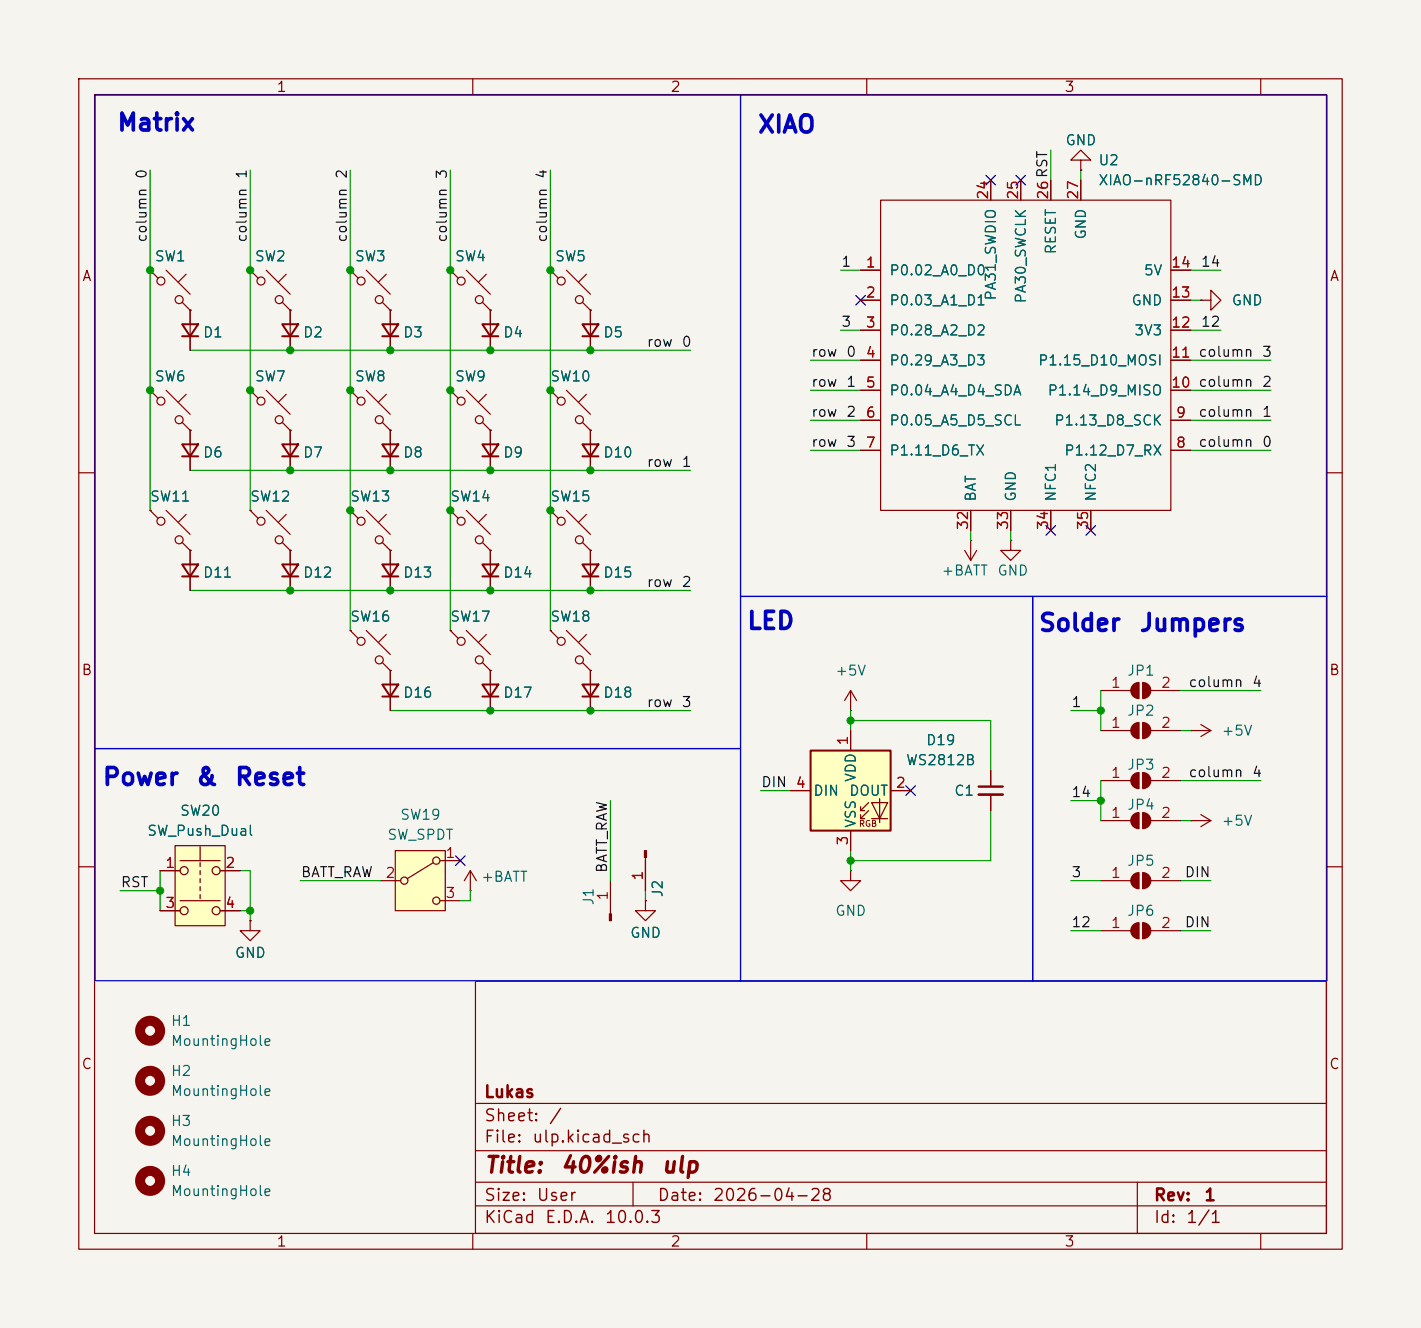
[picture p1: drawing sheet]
<svg xmlns="http://www.w3.org/2000/svg" width="180mm" height="169mm" viewBox="0 0 180 169" stroke-linecap="round" stroke-linejoin="round" font-family="sans-serif">
<path d="M0 0h180.3v168.5h-180.3z" fill="#f5f4ef" stroke="#f5f4ef" stroke-width=".13"/>
<g fill="none" stroke="#840000" stroke-width=".15">
<path d="M10 10h160.3v148.5h-160.3zM12 12h156.3v144.5h-156.3zM60 10v2M110 10v2M160 10v2M19 34.3l1.1 1M19 34.3h.1M21.1 34.3l3 3M23.1 38.4l1 1M23.6 34.8l-1 1M24.1 39.4h.1M24.1 39.4v5.1"/>
<path d="M31.7 34.3l1.1 1M31.7 34.3h.1M33.8 34.3l3 3M35.8 38.4l1 1M36.3 34.8l-1 1M36.8 39.4h.1M36.8 39.4v5.1M44.4 34.3l1.1 1M44.4 34.3h.1M46.5 34.3l3 3M48.5 38.4l1 1M49 34.8l-1 1"/>
<path d="M49.5 39.4h.1M49.5 39.4v5.1M57.1 34.3l1.1 1M57.1 34.3h.1M59.2 34.3l3 3M61.2 38.4l1 1M61.7 34.8l-1 1M62.2 39.4h.1M62.2 39.4v5.1M69.8 34.3l1.1 1M69.8 34.3h.1M71.9 34.3l3 3"/>
<path d="M73.9 38.4l1 1M74.4 34.8l-1 1M74.9 39.4h.1M74.9 39.4v5.1M109.2 34.3h2.6M109.2 38.1h2.6M111.8 25.4h36.8v39.4h-36.8zM125.7 22.9v2.5M129.5 22.9v2.5M133.3 22.9v2.5M137.2 20.3h1.2l-1.2-1.2-1.3 1.2h1.3v1.3M137.2 21.6h.1"/>
<path d="M137.2 22.9v2.5M148.6 34.3h2.5M148.6 38.1h2.5M152.4 38.1h1.3v-1.3l1.2 1.3-1.2 1.3v-1.3M152.4 38.1h.1M19 49.5l1.1 1M19 49.5h.1M21.1 49.5l3 3.1M23.1 53.6l1 1M23.6 50l-1 1.1M24.1 54.6h.1M24.1 54.6v5.1"/>
<path d="M31.7 49.5l1.1 1M31.7 49.5h.1M33.8 49.5l3 3.1M35.8 53.6l1 1M36.3 50l-1 1.1M36.8 54.6h.1M36.8 54.6v5.1M44.4 49.5l1.1 1M44.4 49.5h.1M46.5 49.5l3 3.1M48.5 53.6l1 1M49 50l-1 1.1"/>
<path d="M49.5 54.6h.1M49.5 54.6v5.1M57.1 49.5l1.1 1M57.1 49.5h.1M59.2 49.5l3 3.1M61.2 53.6l1 1M61.7 50l-1 1.1M62.2 54.6h.1M62.2 54.6v5.1M69.8 49.5l1.1 1M69.8 49.5h.1M71.9 49.5l3 3.1"/>
<path d="M73.9 53.6l1 1M74.4 50l-1 1.1M74.9 54.6h.1M74.9 54.6v5.1M109.2 41.9h2.6M109.2 45.7h2.6M109.2 49.5h2.6M109.2 53.3h2.6M109.2 57.2h2.6M148.6 41.9h2.5M148.6 45.7h2.5M148.6 49.5h2.5"/>
<path d="M148.6 53.3h2.5M148.6 57.2h2.5M10 60h2M19 64.8l1.1 1M19 64.8h.1M21.1 64.8l3 3M23.1 68.8l1 1.1M23.6 65.3l-1 1M24.1 69.9h.1M24.1 69.9v5M31.7 64.8l1.1 1M31.7 64.8h.1"/>
<path d="M33.8 64.8l3 3M35.8 68.8l1 1.1M36.3 65.3l-1 1M36.8 69.9h.1M36.8 69.9v5M44.4 64.8l1.1 1M44.4 64.8h.1M46.5 64.8l3 3M48.5 68.8l1 1.1M49 65.3l-1 1M49.5 69.9h.1M49.5 69.9v5"/>
<path d="M57.1 64.8l1.1 1M57.1 64.8h.1M59.2 64.8l3 3M61.2 68.8l1 1.1M61.7 65.3l-1 1M62.2 69.9h.1M62.2 69.9v5M69.8 64.8l1.1 1M69.8 64.8h.1M71.9 64.8l3 3M73.9 68.8l1 1.1M74.4 65.3l-1 1"/>
<path d="M74.9 69.9h.1M74.9 69.9v5M122.4 69.9l.8 1.2M123.2 68.6h.1M123.2 64.8v2.5M123.2 68.6v2.5M124 69.9l-.8 1.2M128.3 68.6v1.3h1.2l-1.2 1.2-1.3-1.2h1.3M128.3 68.6h.1M128.3 64.8v2.5M133.3 64.8v2.5M138.4 64.8v2.5"/>
<path d="M168.3 60h2M49.5 85.1v5.1M57.1 80l1.1 1M57.1 80h.1M59.2 80l3 3.1M61.2 84.1l1 1M61.7 80.5l-1 1M62.2 85.1h.1M62.2 85.1v5.1M69.8 80l1.1 1M69.8 80h.1M71.9 80l3 3.1"/>
<path d="M73.9 84.1l1 1M74.4 80.5l-1 1M74.9 85.1h.1M74.9 85.1v5.1M107.9 90.2h.1M107.9 87.6l.8 1.3M107.9 87.6l-.7 1.3M107.9 87.6v2.6M139.7 99.1h3.8M139.7 87.6h3.8M139.7 92.7h3.8M144.5 86.6v2"/>
<path d="M144.5 91.7v2M144.5 98v2.1M145 86.6v2M145 91.7v2M145 98v2.1M146 99.1h3.9M146 87.6h3.9M146 92.7h3.9M151.1 92.7h.1M151.1 92.7h2.6M152.4 91.9l1.3 .8M153.7 92.7l-1.3 .8"/>
<path d="M10 110h2M77.5 111.8v4.2M107.9 110.5v1.3h1.3l-1.3 1.2-1.2-1.2h1.2M107.9 110.5h.1M139.7 104.1h3.8M139.7 111.8h3.8M139.7 118.1h3.8M144.5 103.1v2.1M144.5 110.7v2.1M144.5 117.1v2M145 103.1v2.1M145 110.7v2.1"/>
<path d="M145 117.1v2M146 104.1h3.9M146 111.8h3.9M146 118.1h3.9M151.1 104.1h.1M151.1 104.1h2.6M152.4 103.4l1.3 .7M153.7 104.1l-1.3 .8M168.3 110h2M60.3 124.5h108v32h-108zM60 156.5v2M60.3 153h108"/>
<path d="M60.3 150h108M60.3 146h108M60.3 140h108M80.3 150v3M110 156.5v2M144.3 150v6.5M160 156.5v2"/>
<circle cx="20.4" cy="35.7" r=".51"/>
<circle cx="22.7" cy="38" r=".51"/>
<circle cx="33.1" cy="35.7" r=".51"/>
<circle cx="35.4" cy="38" r=".51"/>
<circle cx="45.8" cy="35.7" r=".51"/>
<circle cx="48.1" cy="38" r=".51"/>
<circle cx="58.5" cy="35.7" r=".51"/>
<circle cx="60.8" cy="38" r=".51"/>
<circle cx="71.2" cy="35.7" r=".51"/>
<circle cx="73.5" cy="38" r=".51"/>
<circle cx="20.4" cy="50.9" r=".51"/>
<circle cx="22.7" cy="53.3" r=".51"/>
<circle cx="33.1" cy="50.9" r=".51"/>
<circle cx="35.4" cy="53.3" r=".51"/>
<circle cx="45.8" cy="50.9" r=".51"/>
<circle cx="48.1" cy="53.3" r=".51"/>
<circle cx="58.5" cy="50.9" r=".51"/>
<circle cx="60.8" cy="53.3" r=".51"/>
<circle cx="71.2" cy="50.9" r=".51"/>
<circle cx="73.5" cy="53.3" r=".51"/>
<circle cx="20.4" cy="66.1" r=".51"/>
<circle cx="22.7" cy="68.5" r=".51"/>
<circle cx="33.1" cy="66.1" r=".51"/>
<circle cx="35.4" cy="68.5" r=".51"/>
<circle cx="45.8" cy="66.1" r=".51"/>
<circle cx="48.1" cy="68.5" r=".51"/>
<circle cx="58.5" cy="66.1" r=".51"/>
<circle cx="60.8" cy="68.5" r=".51"/>
<circle cx="71.2" cy="66.1" r=".51"/>
<circle cx="73.5" cy="68.5" r=".51"/>
<circle cx="58.5" cy="81.4" r=".51"/>
<circle cx="60.8" cy="83.7" r=".51"/>
<circle cx="71.2" cy="81.4" r=".51"/>
<circle cx="73.5" cy="83.7" r=".51"/>
</g>
<g fill="none" stroke="#840000" stroke-width=".25">
<path d="M23.1 41.1h2l-1 1.6zM23.1 56.4h2l-1 1.5zM23.1 42.7h2M23.1 57.9h2M35.8 56.4h2l-1 1.5zM35.8 41.1h2l-1 1.6zM35.8 42.7h2M35.8 57.9h2M48.5 41.1h2l-1 1.6zM48.5 56.4h2l-1 1.5zM48.5 42.7h2M48.5 57.9h2"/>
<path d="M61.2 41.1h2l-1 1.6zM61.2 56.4h2l-1 1.5zM61.2 42.7h2M61.2 57.9h2M73.9 56.4h2l-1 1.5zM73.9 41.1h2l-1 1.6zM73.9 42.7h2M73.9 57.9h2M23.1 71.6h2l-1 1.6zM23.1 73.2h2M35.8 71.6h2l-1 1.6zM35.8 73.2h2"/>
<path d="M48.5 71.6h2l-1 1.6zM48.5 73.2h2M61.2 71.6h2l-1 1.6zM61.2 73.2h2M73.9 71.6h2l-1 1.6zM73.9 73.2h2M48.5 86.9h2l-1 1.5zM48.5 88.4h2M61.2 86.9h2l-1 1.5zM61.2 88.4h2M73.9 86.9h2l-1 1.5zM73.9 88.4h2"/>
</g>
<g fill="#840000" stroke="#840000" stroke-width=".15">
<path d="M77.3 116h.3v.8h-.3z"/>
<path d="M143.8 98.3l.4-.2 .3-.1v2.1a1.02 1.02 0 0 1-.9-.7 1.02 1.02 0 0 1 .2-1.1z"/>
<path d="M145 98a1.02 1.02 0 0 1 1 1.1 1.02 1.02 0 0 1-1 1z"/>
<path d="M143.8 86.9l.4-.2 .3-.1v2a1.02 1.02 0 0 1-.9-.6 1.02 1.02 0 0 1 .2-1.1z"/>
<path d="M145 86.6a1.02 1.02 0 0 1 1 1 1.02 1.02 0 0 1-1 1z"/>
<path d="M143.8 92l.4-.2 .3-.1v2a1.02 1.02 0 0 1-.9-.6 1.02 1.02 0 0 1 .2-1.1z"/>
<path d="M145 91.7a1.02 1.02 0 0 1 1 1 1.02 1.02 0 0 1-1 1z"/>
<path d="M143.8 111l.4-.2 .3-.1v2.1a1.02 1.02 0 0 1-.9-.7 1.02 1.02 0 0 1 .2-1.1z"/>
<path d="M145 110.7a1.02 1.02 0 0 1 1 1.1 1.02 1.02 0 0 1-1 1z"/>
<path d="M143.8 103.4l.4-.2 .3-.1v2.1a1.02 1.02 0 0 1-.9-.7 1.02 1.02 0 0 1 .2-1.1z"/>
<path d="M145 103.1a1.02 1.02 0 0 1 1 1 1.02 1.02 0 0 1-1 1.1z"/>
<path d="M143.8 117.4l.4-.2 .3-.1v2a1.02 1.02 0 0 1-.9-.6 1.02 1.02 0 0 1 .2-1.1z"/>
<path d="M145 117.1a1.02 1.02 0 0 1 1 1 1.02 1.02 0 0 1-1 1z"/>
</g>
<path d="M102.9 95.3h10.1v10.1h-10.1z" fill="#ffffc2"/>
<g fill="none" stroke="#840000" stroke-width=".15">
<path d="M44.4 80l1.1 1M44.4 80h.1M46.5 80l3 3.1M48.5 84.1l1 1M49 80.5l-1 1M49.5 85.1h.1M107.9 92.7v2.6M125.7 97.8v2M31.7 116.8v1.3h1.3l-1.3 1.3-1.2-1.3h1.2M31.7 116.8h.1M81.9 114.3v1.3h1.3l-1.3 1.2-1.3-1.2h1.3M81.9 114.3h.1"/>
<path d="M100.3 100.3h2.6M107.9 105.4v2.6M109.2 102.9h.5M109.2 103.9h.5M110.2 101.9l-1 1v-.5M110.2 102.9l-1 1v-.5M110.6 101.9h2l-1 2zM110.6 103.9h2M111.6 101.3v3.1M113 100.3h2.6M125.7 100.8v2.1"/>
<circle cx="45.8" cy="81.4" r=".51"/>
<circle cx="48.1" cy="83.7" r=".51"/>
</g>
<path d="M102.9 95.3h10.1v10.1h-10.1z" fill="none" stroke="#840000" stroke-width=".25"/>
<path d="M124.2 99.8h3.1" fill="none" stroke="#840000" stroke-width=".3"/>
<path d="M124.2 100.8h3.1" fill="none" stroke="#840000" stroke-width=".33"/>
<g fill="none" stroke="#840000" stroke-width="1.3">
<circle cx="19" cy="137.2" r="1.27"/>
<circle cx="19" cy="130.8" r="1.27"/>
<circle cx="19" cy="149.9" r="1.27"/>
<circle cx="19" cy="143.5" r="1.27"/>
</g>
<path d="M22.2 107.3h6.4v10.2h-6.4z" fill="#ffffc2"/>
<g fill="none" stroke="#840000" stroke-width=".15">
<path d="M20.3 110.5h2.6M20.3 115.6h2.6M22.2 107.3h6.4v10.2h-6.4zM22.9 109.2h5M22.9 114.3h5M25.4 107.4v1.8M25.4 109.5v.5M25.4 110.5v.5M25.4 111.5v.5M25.4 112.5v.5M25.4 113.5v.5M27.9 110.5h2.6"/>
<path d="M27.9 115.6h2.6"/>
<circle cx="23.4" cy="115.6" r=".51"/>
<circle cx="23.4" cy="110.5" r=".51"/>
<circle cx="27.4" cy="115.6" r=".51"/>
<circle cx="27.4" cy="110.5" r=".51"/>
</g>
<path d="M50.2 108h6.3v7.6h-6.3z" fill="#ffffc2"/>
<g fill="none" stroke="#840000" stroke-width=".15">
<path d="M19 34.3h.1M24.1 39.4h.1M24.1 39.4v1.7M31.7 34.3h.1M36.8 39.4h.1M36.8 39.4v1.7M44.4 34.3h.1M49.5 39.4h.1M49.5 39.4v1.7M57.1 34.3h.1M62.2 39.4h.1M62.2 39.4v1.7"/>
<path d="M69.8 34.3h.1M74.9 39.4h.1M74.9 39.4v1.7M109.2 34.3h2.6M109.2 38.1h2.6M125.7 22.9v2.5M129.5 22.9v2.5M133.3 22.9v2.5M137.2 21.6h.1M137.2 22.9v2.5M148.6 34.3h2.5M148.6 38.1h2.5"/>
<path d="M152.4 38.1h.1M19 49.5h.1M24.1 54.6h.1M24.1 42.7v1.8M24.1 54.6v1.8M24.1 57.9v1.8M31.7 49.5h.1M36.8 54.6h.1M36.8 42.7v1.8M36.8 54.6v1.8M36.8 57.9v1.8M44.4 49.5h.1"/>
<path d="M49.5 54.6h.1M49.5 42.7v1.8M49.5 54.6v1.8M49.5 57.9v1.8M57.1 49.5h.1M62.2 54.6h.1M62.2 42.7v1.8M62.2 54.6v1.8M62.2 57.9v1.8M69.8 49.5h.1M74.9 54.6h.1M74.9 42.7v1.8"/>
<path d="M74.9 54.6v1.8M74.9 57.9v1.8M109.2 41.9h2.6M109.2 45.7h2.6M109.2 49.5h2.6M109.2 53.3h2.6M109.2 57.2h2.6M148.6 41.9h2.5M148.6 45.7h2.5M148.6 49.5h2.5M148.6 53.3h2.5M148.6 57.2h2.5"/>
<path d="M19 64.8h.1M24.1 69.9h.1M24.1 69.9v1.7M24.1 73.2v1.7M31.7 64.8h.1M36.8 69.9h.1M36.8 69.9v1.7M36.8 73.2v1.7M44.4 64.8h.1M49.5 69.9h.1M49.5 69.9v1.7M49.5 73.2v1.7"/>
<path d="M57.1 64.8h.1M62.2 69.9h.1M62.2 69.9v1.7M62.2 73.2v1.7M69.8 64.8h.1M74.9 69.9h.1M74.9 69.9v1.7M74.9 73.2v1.7M123.2 64.8v2.5M128.3 64.8v2.5M133.3 64.8v2.5M138.4 64.8v2.5"/>
<path d="M44.4 80h.1M49.5 85.1h.1M49.5 85.1v1.8M49.5 88.4v1.8M57.1 80h.1M62.2 85.1h.1M62.2 85.1v1.8M62.2 88.4v1.8M69.8 80h.1M74.9 85.1h.1M74.9 85.1v1.8M74.9 88.4v1.8"/>
<path d="M107.9 92.7v2.6M125.7 97.8v2M20.3 110.5h2.6M20.3 115.6h2.6M27.9 110.5h2.6M27.9 115.6h2.6M31.7 116.8h.1M48.3 111.8h2.5M50.2 108h6.3v7.6h-6.3zM55 109.5l-3.3 2M55.9 109.2h2.5M55.9 114.3h2.5"/>
<path d="M59.7 113h.1M59.7 110.5l-.8 1.3M59.7 110.5l.8 1.3M59.7 110.5v2.5M81.9 114.3h.1M81.9 108.8v4.2M100.3 100.3h2.6M107.9 105.4v2.6M113 100.3h2.6M125.7 100.8v2.1"/>
<circle cx="51.3" cy="111.8" r=".46"/>
<circle cx="55.4" cy="114.3" r=".46"/>
<circle cx="55.4" cy="109.2" r=".46"/>
</g>
<path d="M81.8 108h.2v.8h-.2z" fill="#840000" stroke="#840000" stroke-width=".15"/>
<g fill="none" stroke="#009600" stroke-width=".15">
<path d="M133.3 19.1v3.8M19 21.6v43.2M31.7 21.6v43.2M44.4 21.6v58.4M57.1 21.6v58.4M69.8 21.6v58.4M106.7 34.3h2.5M137.2 21.6v1.3M151.1 38.1h1.3M151.1 34.3h3.8M24.1 44.5h63.5M24.1 59.7h63.5"/>
<path d="M102.9 49.5h6.3M102.9 57.2h6.3M102.9 45.7h6.3M102.9 53.3h6.3M106.7 41.9h2.5M151.1 49.5h10.2M151.1 41.9h3.8M151.1 57.2h10.2M151.1 45.7h10.2M151.1 53.3h10.2M24.1 74.9h63.5M123.2 67.3v1.3"/>
<path d="M128.3 67.3v1.3M49.5 90.2h38.1M107.9 91.4h17.8v6.4M107.9 90.2v2.5M135.9 90.2h3.8M139.7 87.6v5.1M139.7 99.1v5M149.9 92.7h1.2M149.9 87.6h10.1M149.9 99.1h10.1M15.2 113h5.1M20.3 110.5v5.1"/>
<path d="M30.5 110.5h1.2v6.3M30.5 115.6h1.2M38.1 111.8h10.2M59.7 113v1.3h-1.3M77.5 101.6v10.2M81.9 113v1.3M96.5 100.3h3.8M107.9 108v2.5M125.7 102.9v6.3h-17.8M135.9 101.6h3.8M135.9 111.8h3.8M135.9 118.1h3.8"/>
<path d="M149.9 111.8h3.8M149.9 118.1h3.8M149.9 104.1h1.2"/>
</g>
<g fill="none" stroke="#000084" stroke-width=".15">
<path d="M108.6 37.5l1.2 1.2M109.8 37.5l-1.2 1.2M125.1 22.3l1.2 1.2M126.3 22.3l-1.2 1.2M128.9 22.3l1.2 1.2M130.1 22.3l-1.2 1.2M132.7 66.7l1.3 1.2M134 66.7l-1.3 1.2M137.8 66.7l1.2 1.2M139 66.7l-1.2 1.2M115 99.7l1.2 1.2M116.2 99.7l-1.2 1.2"/>
<path d="M57.8 108.6l1.2 1.2M59 108.6l-1.2 1.2"/>
</g>
<path d="M12.1 12.1h81.9v82.9h-81.9zM94 12.1h74.4v63.6h-74.4zM94 75.7h37.1v48.8h-37.1zM131.1 75.7h37.3v48.8h-37.3zM12.1 95h81.9v29.5h-81.9z" fill="none" stroke="#0000c2" stroke-width=".15"/>
<g fill="#009600" stroke="#009600" stroke-width=".13">
<circle cx="31.7" cy="115.6" r=".46"/>
<circle cx="20.3" cy="113" r=".46"/>
<circle cx="31.7" cy="34.3" r=".46"/>
<circle cx="44.4" cy="34.3" r=".46"/>
<circle cx="19" cy="34.3" r=".46"/>
<circle cx="69.8" cy="64.8" r=".46"/>
<circle cx="62.2" cy="59.7" r=".46"/>
<circle cx="44.4" cy="64.8" r=".46"/>
<circle cx="49.5" cy="59.7" r=".46"/>
<circle cx="57.1" cy="64.8" r=".46"/>
<circle cx="57.1" cy="34.3" r=".46"/>
<circle cx="69.8" cy="49.5" r=".46"/>
<circle cx="44.4" cy="49.5" r=".46"/>
<circle cx="69.8" cy="34.3" r=".46"/>
<circle cx="62.2" cy="44.5" r=".46"/>
<circle cx="57.1" cy="49.5" r=".46"/>
<circle cx="49.5" cy="44.5" r=".46"/>
<circle cx="62.2" cy="74.9" r=".46"/>
<circle cx="62.2" cy="90.2" r=".46"/>
<circle cx="36.8" cy="74.9" r=".46"/>
<circle cx="74.9" cy="74.9" r=".46"/>
<circle cx="49.5" cy="74.9" r=".46"/>
<circle cx="74.9" cy="90.2" r=".46"/>
<circle cx="139.7" cy="90.2" r=".46"/>
<circle cx="36.8" cy="59.7" r=".46"/>
<circle cx="36.8" cy="44.5" r=".46"/>
<circle cx="19" cy="49.5" r=".46"/>
<circle cx="31.7" cy="49.5" r=".46"/>
<circle cx="74.9" cy="44.5" r=".46"/>
<circle cx="74.9" cy="59.7" r=".46"/>
<circle cx="139.7" cy="101.6" r=".46"/>
<circle cx="107.9" cy="109.2" r=".46"/>
<circle cx="107.9" cy="91.4" r=".46"/>
</g>
<g font-size="2.2" fill="#0000c2">
<text x="14.8" y="17.1">Matrix</text>
<text x="96" y="17.4">XIAO</text>
<text x="94.7" y="80.4">LED</text>
<text x="131.7" y="80.6">Solder</text>
<text x="144.5" y="80.6">Jumpers</text>
<text x="12.9" y="100.2">Power</text>
<text x="24.7" y="100.2">&amp;</text>
<text x="29.7" y="100.2">Reset</text>
</g>
<g font-size="2" fill="#840000">
<text x="61.3" y="149.4">Title:</text>
<text x="71" y="149.4">40%ish</text>
<text x="83.8" y="149.4">ulp</text>
</g>
<g font-size="1.5" fill="#840000">
<text x="61.3" y="142.7">Sheet:</text>
<text x="61.3" y="139.7">Lukas</text>
<text x="69.6" y="142.7">/</text>
<text x="61.3" y="145.4">File:</text>
<text x="67.4" y="145.4">ulp.kicad_sch</text>
<text x="61.3" y="155.6">KiCad</text>
<text x="61.3" y="152.8">Size:</text>
<text x="68" y="152.8">User</text>
<text x="69.1" y="155.6">E.D.A.</text>
<text x="76.7" y="155.6">10.0.3</text>
<text x="83.3" y="152.8">Date:</text>
<text x="90.4" y="152.8">2026-04-28</text>
<text x="146.3" y="152.8">Rev:</text>
<text x="146.3" y="155.6">Id:</text>
<text x="150.4" y="155.6">1/1</text>
<text x="152.7" y="152.8">1</text>
</g>
<g font-size="1.3" fill="#840000">
<text x="35" y="12">1</text>
<text x="85" y="12">2</text>
<text x="135" y="12">3</text>
<text x="10.3" y="36">A</text>
<text x="168.7" y="36">A</text>
<text x="10.3" y="86">B</text>
<text x="168.6" y="86">B</text>
<text x="10.3" y="136">C</text>
<text x="168.6" y="136">C</text>
<text x="35" y="158.5">1</text>
<text x="85" y="158.5">2</text>
<text x="135" y="158.5">3</text>
</g>
<g font-size="1.3" fill="#0f0f0f">
<text x="18.9" y="22.8" transform="rotate(-90 18.9 22.8)">0</text>
<text x="31.6" y="22.8" transform="rotate(-90 31.6 22.8)">1</text>
<text x="44.3" y="22.8" transform="rotate(-90 44.3 22.8)">2</text>
<text x="57" y="22.8" transform="rotate(-90 57 22.8)">3</text>
<text x="69.7" y="22.8" transform="rotate(-90 69.7 22.8)">4</text>
<text x="18.9" y="30.9" transform="rotate(-90 18.9 30.9)">column</text>
<text x="31.6" y="30.9" transform="rotate(-90 31.6 30.9)">column</text>
<text x="44.3" y="30.9" transform="rotate(-90 44.3 30.9)">column</text>
<text x="57" y="30.9" transform="rotate(-90 57 30.9)">column</text>
<text x="69.7" y="30.9" transform="rotate(-90 69.7 30.9)">column</text>
<text x="106.7" y="34.2">1</text>
<text x="152.3" y="34.2">14</text>
<text x="106.7" y="41.8">3</text>
<text x="152.3" y="41.8">12</text>
<text x="82" y="44.3">row</text>
<text x="86.4" y="44.3">0</text>
<text x="102.9" y="45.6">row</text>
<text x="107.3" y="45.6">0</text>
<text x="160.1" y="45.6">3</text>
<text x="102.9" y="53.2">row</text>
<text x="102.9" y="49.4">row</text>
<text x="107.3" y="53.2">2</text>
<text x="107.3" y="49.4">1</text>
<text x="152" y="53.2">column</text>
<text x="160.1" y="49.4">2</text>
<text x="160.1" y="53.2">1</text>
<text x="82" y="59.6">row</text>
<text x="86.4" y="59.6">1</text>
<text x="102.9" y="57">row</text>
<text x="107.3" y="57">3</text>
<text x="152" y="57">column</text>
<text x="160.1" y="57">0</text>
<text x="82" y="74.8">row</text>
<text x="86.4" y="74.8">2</text>
<text x="150.7" y="87.5">column</text>
<text x="158.8" y="87.5">4</text>
<text x="82" y="90">row</text>
<text x="86.4" y="90">3</text>
<text x="135.9" y="90">1</text>
<text x="96.5" y="100.2">DIN</text>
<text x="135.9" y="101.5">14</text>
<text x="150.7" y="98.9">column</text>
<text x="158.8" y="98.9">4</text>
<text x="15.2" y="112.9">RST</text>
<text x="38.1" y="111.6">BATT_RAW</text>
<text x="77.3" y="110.9" transform="rotate(-90 77.3 110.9)">BATT_RAW</text>
<text x="135.9" y="111.6">3</text>
<text x="150.3" y="111.6">DIN</text>
<text x="135.9" y="118">12</text>
<text x="150.3" y="118">DIN</text>
</g>
<g font-size="1.3" fill="#006464">
<text x="135.1" y="18.8">GND</text>
<text x="139.3" y="21.3">U2</text>
<text x="139.3" y="23.8">XIAO-nRF52840-SMD</text>
<text x="19.6" y="33.5">SW1</text>
<text x="32.3" y="33.5">SW2</text>
<text x="45" y="33.5">SW3</text>
<text x="57.7" y="33.5">SW4</text>
<text x="70.4" y="33.5">SW5</text>
<text x="112.8" y="35.3">P0.02_A0_D0</text>
<text x="134.3" y="32.4" transform="rotate(-90 134.3 32.4)">RESET</text>
<text x="138.1" y="30.5" transform="rotate(-90 138.1 30.5)">GND</text>
<text x="145.1" y="35.3">5V</text>
<text x="112.8" y="39.1">P0.03_A1_D1</text>
<text x="126.7" y="38.2" transform="rotate(-90 126.7 38.2)">PA31_SWDIO</text>
<text x="130.5" y="38.6" transform="rotate(-90 130.5 38.6)">PA30_SWCLK</text>
<text x="143.5" y="39.1">GND</text>
<text x="156.2" y="39.1">GND</text>
<text x="25.7" y="43.1">D1</text>
<text x="38.4" y="43.1">D2</text>
<text x="51.1" y="43.1">D3</text>
<text x="63.8" y="43.1">D4</text>
<text x="76.5" y="43.1">D5</text>
<text x="112.8" y="42.9">P0.28_A2_D2</text>
<text x="112.8" y="46.7">P0.29_A3_D3</text>
<text x="131.6" y="46.7">P1.15_D10_MOSI</text>
<text x="143.9" y="42.9">3V3</text>
<text x="19.6" y="48.7">SW6</text>
<text x="32.3" y="48.7">SW7</text>
<text x="45" y="48.7">SW8</text>
<text x="57.7" y="48.7">SW9</text>
<text x="69.7" y="48.7">SW10</text>
<text x="112.8" y="50.5">P0.04_A4_D4_SDA</text>
<text x="132.9" y="50.5">P1.14_D9_MISO</text>
<text x="25.7" y="58.4">D6</text>
<text x="38.4" y="58.4">D7</text>
<text x="51.1" y="58.4">D8</text>
<text x="63.8" y="58.4">D9</text>
<text x="76.5" y="58.4">D10</text>
<text x="112.8" y="54.3">P0.05_A5_D5_SCL</text>
<text x="112.8" y="58.1">P1.11_D6_TX</text>
<text x="133.7" y="54.3">P1.13_D8_SCK</text>
<text x="135" y="58.1">P1.12_D7_RX</text>
<text x="18.9" y="64">SW11</text>
<text x="31.6" y="64">SW12</text>
<text x="44.3" y="64">SW13</text>
<text x="57" y="64">SW14</text>
<text x="69.7" y="64">SW15</text>
<text x="124.2" y="63.8" transform="rotate(-90 124.2 63.8)">BAT</text>
<text x="129.2" y="63.8" transform="rotate(-90 129.2 63.8)">GND</text>
<text x="134.3" y="63.8" transform="rotate(-90 134.3 63.8)">NFC1</text>
<text x="139.4" y="63.8" transform="rotate(-90 139.4 63.8)">NFC2</text>
<text x="25.7" y="73.6">D11</text>
<text x="38.4" y="73.6">D12</text>
<text x="51.1" y="73.6">D13</text>
<text x="63.8" y="73.6">D14</text>
<text x="76.5" y="73.6">D15</text>
<text x="119.4" y="73.4">+BATT</text>
<text x="126.5" y="73.4">GND</text>
<text x="44.3" y="79.2">SW16</text>
<text x="57" y="79.2">SW17</text>
<text x="69.7" y="79.2">SW18</text>
<text x="51.1" y="88.9">D16</text>
<text x="63.8" y="88.9">D17</text>
<text x="76.5" y="88.9">D18</text>
<text x="105.9" y="86.1">+5V</text>
<text x="143" y="86.1">JP1</text>
<text x="117.4" y="94.9">D19</text>
<text x="143" y="91.1">JP2</text>
<text x="154.9" y="93.7">+5V</text>
<text x="103.1" y="101.3">DIN</text>
<text x="107.7" y="101.3">DOUT</text>
<text x="108.9" y="99.3" transform="rotate(-90 108.9 99.3)">VDD</text>
<text x="114.9" y="97.4">WS2812B</text>
<text x="121" y="101.3">C1</text>
<text x="143" y="98">JP3</text>
<text x="18.6" y="106.4">SW_Push_Dual</text>
<text x="22.8" y="103.8">SW20</text>
<text x="49.1" y="106.9">SW_SPDT</text>
<text x="50.7" y="104.3">SW19</text>
<text x="108.9" y="105.2" transform="rotate(-90 108.9 105.2)">VSS</text>
<text x="143" y="103.1">JP4</text>
<text x="154.9" y="105.1">+5V</text>
<text x="61" y="112.2">+BATT</text>
<text x="84.4" y="114" transform="rotate(-90 84.4 114)">J2</text>
<text x="143" y="110.2">JP5</text>
<text x="75.6" y="115" transform="rotate(-90 75.6 115)">J1</text>
<text x="79.9" y="119.3">GND</text>
<text x="105.9" y="116.5">GND</text>
<text x="143" y="116.5">JP6</text>
<text x="29.7" y="121.9">GND</text>
<text x="21.6" y="130.5">H1</text>
<text x="21.6" y="136.9">H2</text>
<text x="21.6" y="133.1">MountingHole</text>
<text x="21.6" y="139.4">MountingHole</text>
<text x="21.6" y="143.2">H3</text>
<text x="21.6" y="145.8">MountingHole</text>
<text x="21.6" y="149.6">H4</text>
<text x="21.6" y="152.1">MountingHole</text>
</g>
<g font-size="1.3" fill="#a90000">
<text x="125.7" y="25.4" transform="rotate(-90 125.7 25.4)">24</text>
<text x="129.5" y="25.4" transform="rotate(-90 129.5 25.4)">25</text>
<text x="133.3" y="25.4" transform="rotate(-90 133.3 25.4)">26RST</text>
<text x="133.3" y="25.4" transform="rotate(-90 133.3 25.4)">26</text>
<text x="137.1" y="25.4" transform="rotate(-90 137.1 25.4)">27</text>
<text x="109.8" y="34.3">1</text>
<text x="148.5" y="34.3">14</text>
<text x="109.8" y="38.1">2</text>
<text x="109.8" y="41.9">3</text>
<text x="148.5" y="41.9">12</text>
<text x="148.5" y="38.1">13</text>
<text x="109.8" y="45.7">4</text>
<text x="148.5" y="45.7">11 column</text>
<text x="148.5" y="45.7">11</text>
<text x="109.8" y="49.5">5</text>
<text x="109.8" y="53.3">6</text>
<text x="148.5" y="49.5">10 column</text>
<text x="148.5" y="49.5">10</text>
<text x="149.2" y="53.3">9</text>
<text x="109.8" y="57.1">7</text>
<text x="149.2" y="57.1">8</text>
<text x="123.2" y="67.4" transform="rotate(-90 123.2 67.4)">32</text>
<text x="128.2" y="67.4" transform="rotate(-90 128.2 67.4)">33</text>
<text x="133.3" y="67.4" transform="rotate(-90 133.3 67.4)">34</text>
<text x="138.4" y="67.4" transform="rotate(-90 138.4 67.4)">35</text>
<text x="140.9" y="87.6">1</text>
<text x="147.2" y="87.6">2</text>
<text x="107.9" y="94.7" transform="rotate(-90 107.9 94.7)">1</text>
<text x="140.9" y="92.7">1</text>
<text x="147.2" y="92.7">2</text>
<text x="100.9" y="100.3">4</text>
<text x="113.6" y="100.3">2</text>
<text x="140.9" y="99">1</text>
<text x="147.2" y="99">2</text>
<text x="107.9" y="107.4" transform="rotate(-90 107.9 107.4)">3</text>
<text x="140.9" y="104.1">1</text>
<text x="147.2" y="104.1">2</text>
<text x="20.9" y="110.5">1</text>
<text x="28.5" y="110.5">2</text>
<text x="48.8" y="111.7">2</text>
<text x="56.4" y="109.2">1</text>
<text x="81.9" y="111.8" transform="rotate(-90 81.9 111.8)">1</text>
<text x="140.9" y="111.7">1</text>
<text x="147.2" y="111.7">2</text>
<text x="20.9" y="115.5">3</text>
<text x="28.5" y="115.5">4</text>
<text x="56.4" y="114.3">3</text>
<text x="77.4" y="114.4" transform="rotate(-90 77.4 114.4)">1</text>
<text x="140.9" y="118.1">1</text>
<text x="147.2" y="118.1">2</text>
</g>
<text font-size=".8" fill="#840000" x="108.9" y="105.1">RGB</text>
</svg>
